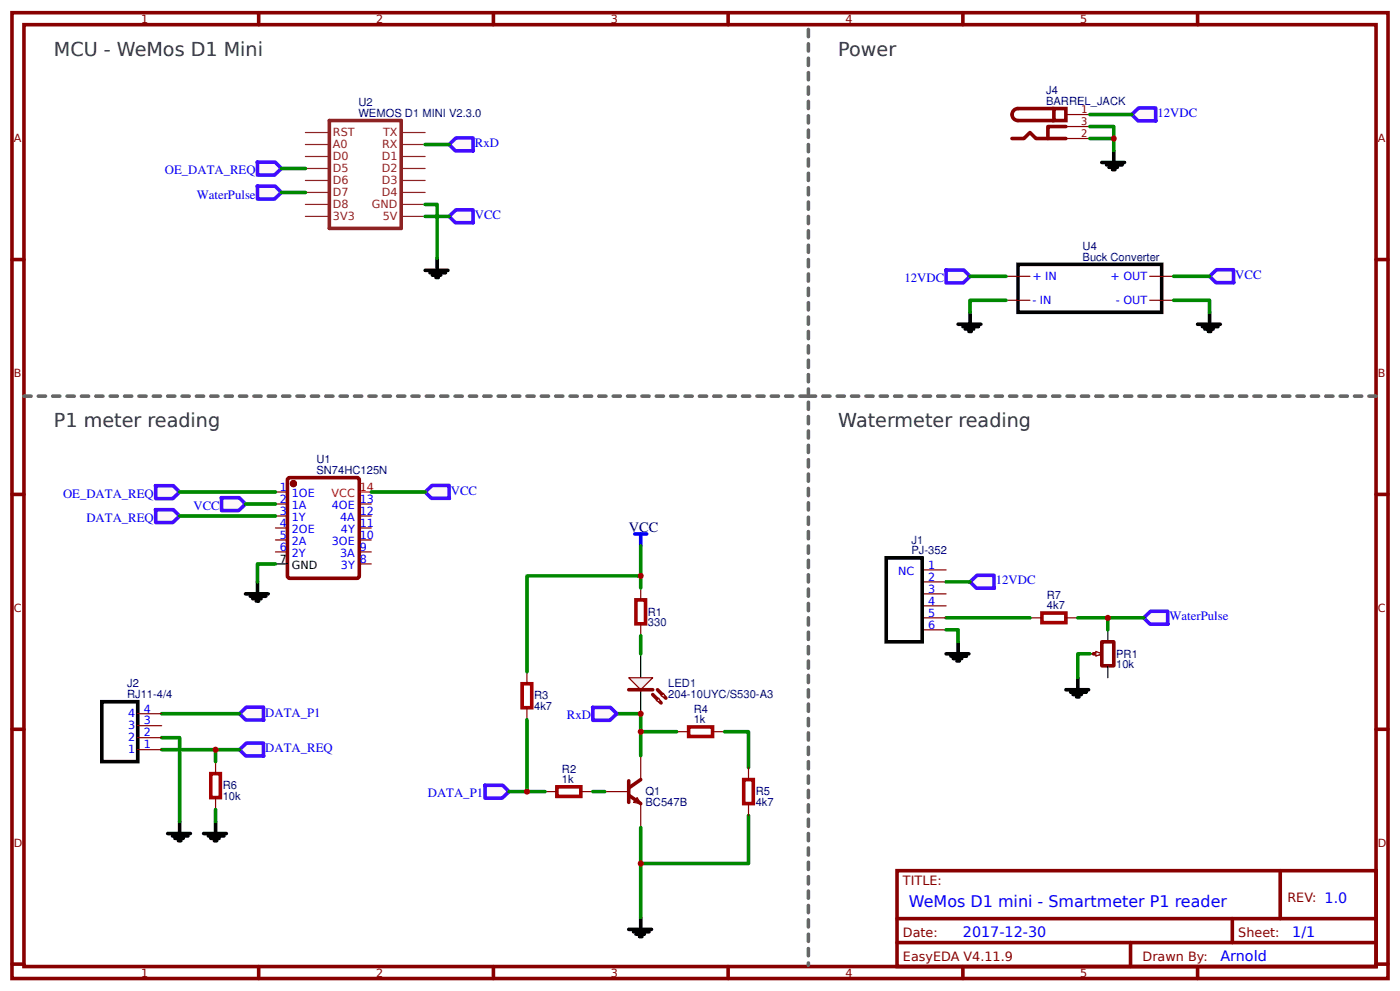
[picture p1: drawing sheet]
<svg xmlns="http://www.w3.org/2000/svg" width="309mm" height="219mm" viewBox="0 0 309 219" stroke-linecap="round" stroke-linejoin="round" font-family="sans-serif">
<g fill="none" stroke="#800" stroke-width=".79">
<path d="M57.1 2.8v2.7M109 2.8v2.7M160.9 2.8v2.7M212.7 2.8v2.7M264.6 2.8v2.7M2.6 57.3h2.7M304 57.3h2.7M2.6 109.2h2.7M304 109.2h2.7M2.6 161h2.7M304 161h2.7M282.8 192.2v10.6"/>
<path d="M2.6 212.9h2.7M57.1 213.4v2.7M109 213.4v2.7M160.9 213.4v2.7M198.2 202.8h105.8M198.2 208.1h105.8M212.7 213.4v2.7M249.8 208.1v5.3M264.6 213.4v2.7M272.3 202.8v5.3M304 212.9h2.7"/>
</g>
<path d="M2.6 2.8h304.1v213.3h-304.1zM5.3 5.5h298.7v207.9h-298.7zM198.2 192.2h105.8v21.2h-105.8z" fill="none" stroke="#800" stroke-width=".79" stroke-linecap="butt"/>
<path d="M140.2 117.9h2.7M141.6 117.9v2.6" fill="none" stroke="#00f" stroke-width=".79"/>
<path d="M140.5 132.5h2.1v5.2h-2.1z" fill="none" stroke="#a00000" stroke-width=".79" stroke-linecap="butt"/>
<path d="M141.6 129.8v2.7M141.6 137.7v2.7" fill="none" stroke="#800" stroke-width=".26"/>
<path d="M140.8 176.1l.8 1.3-1.6-.2z" fill="#fefefe" stroke="#800" stroke-width=".26"/>
<path d="M138.9 175.6l2.7 1.8M138.9 172.4v4.8M141.6 172.1l-2.7 1.9" fill="none" stroke="#800" stroke-width=".79"/>
<path d="M133.6 174.8h5.3M141.6 166.8v5.3M141.6 177.4v5.3" fill="none" stroke="#800" stroke-width=".26"/>
<path d="M141.6 144.4v5.2M141.6 152.3v5.3" fill="none" stroke="#000" stroke-width=".26"/>
<path d="M138.9 149.6h5.3l-2.6 2.7z" fill="#efefef" stroke="#800" stroke-width=".26"/>
<path d="M144.2 153.4l1.8 1.8M145.3 152.3l1.8 1.8" fill="none" stroke="#800" stroke-width=".79"/>
<g fill="#efefef" stroke="#800" stroke-width=".26">
<path d="M145 154.7l.5-.6 .5 1.1z"/>
<path d="M146 153.6l.6-.5 .5 1z"/>
</g>
<path d="M138.9 152.3h5.3" fill="none" stroke="#800" stroke-width=".79"/>
<path d="M115.4 151h2.1v5.3h-2.1zM123 173.7h5.3v2.1h-5.3zM152.1 160.5h5.3v2.1h-5.3z" fill="none" stroke="#a00000" stroke-width=".79" stroke-linecap="butt"/>
<path d="M116.4 148.3v2.7M116.4 156.3v2.6M120.4 174.8h2.6M128.3 174.8h2.7M149.5 161.6h2.6M157.4 161.6h2.7" fill="none" stroke="#800" stroke-width=".26"/>
<path d="M138.9 205.2h5M140 205.7h3.4M140.5 206.3h1.8M141.3 206.8h.5M141.6 202.6v2.6" fill="none" stroke="#000" stroke-width=".79"/>
<path d="M136.3 157.6h5.3v9.2M141.6 161.6h7.9M141.6 182.7v19.9" fill="none" stroke="#080" stroke-width=".79"/>
<circle cx="141.6" cy="161.6" r=".66" fill="#c00"/>
<path d="M160.1 161.6h5.3v7.9M165.4 180.1v10.6h-23.8" fill="none" stroke="#080" stroke-width=".79"/>
<circle cx="141.6" cy="190.7" r=".66" fill="#c00"/>
<path d="M141.6 127.2h-25.2v21.1M141.6 120.5v9.3M116.4 158.9v15.9h4M141.6 140.4v4M131 174.8h2.6" fill="none" stroke="#080" stroke-width=".79"/>
<circle cx="141.6" cy="127.2" r=".66" fill="#c00"/>
<circle cx="64.8" cy="106.8" r=".4" fill="#800" stroke="#800" stroke-width=".79" stroke-linecap="butt"/>
<path d="M63.8 105.5h15l.5 .2 .1 21.5-.3 .4-15.1 .1-.4-.3-.1-21.4z" fill="none" stroke="#800" stroke-width=".79" stroke-linecap="butt"/>
<path d="M60.9 108.6h2.6M60.9 111.3h2.6M60.9 113.9h2.6M60.9 116.6h2.6M60.9 119.2h2.6M79.4 111.3h2.6M79.4 113.9h2.6M79.4 116.6h2.6M79.4 119.2h2.6M60.9 121.9h2.6M79.4 121.9h2.6M79.4 124.5h2.6" fill="none" stroke="#800" stroke-width=".26"/>
<path d="M60.9 124.5h2.6" fill="none" stroke="#000" stroke-width=".26"/>
<path d="M79.4 108.6h2.6" fill="none" stroke="#f00" stroke-width=".26"/>
<path d="M72.8 26.6h15.8v23.8h-15.8z" fill="none" stroke="#8d2323" stroke-width=".79"/>
<g fill="none" stroke="#8d2323" stroke-width=".26">
<path d="M67.5 34.6h5.3M67.5 31.9h5.3M67.5 29.3h5.3M67.5 39.8h5.3M67.5 37.2h5.3M88.6 34.6h5.3M88.6 31.9h5.3M88.6 29.3h5.3M88.6 39.8h5.3M88.6 37.2h5.3M67.5 47.8h5.3M67.5 45.1h5.3"/>
<path d="M67.5 42.5h5.3M88.6 47.8h5.3M88.6 45.1h5.3M88.6 42.5h5.3"/>
</g>
<g fill="#fff7f8" stroke="#430aff" stroke-width=".79">
<path d="M99.2 31.9l1.5-1.4h3.8l.1 2.8h-4z"/>
<path d="M130.9 156.2h4l1.4 1.4-1.6 1.4h-3.7z"/>
<path d="M93.9 108.6l1.5-1.4h3.8l.1 2.8h-4z"/>
</g>
<path d="M82 108.6h11.9" fill="none" stroke="#080" stroke-width=".79"/>
<path d="M34.3 107.2h4l1.4 1.4-1.5 1.5h-3.8z" fill="#fff7f8" stroke="#430aff" stroke-width=".79"/>
<path d="M39.7 108.6h21.2" fill="none" stroke="#080" stroke-width=".79"/>
<path d="M56.8 35.8h4l1.4 1.4-1.5 1.5h-3.8z" fill="#fff7f8" stroke="#430aff" stroke-width=".79"/>
<circle cx="141.6" cy="157.6" r=".66" fill="#c00"/>
<path d="M48.9 109.9h4l1.3 1.4-1.5 1.4h-3.8z" fill="#fff7f8" stroke="#430aff" stroke-width=".79"/>
<path d="M54.2 111.3h6.7" fill="none" stroke="#080" stroke-width=".79"/>
<path d="M34.3 112.5h4l1.4 1.4-1.5 1.5h-3.8z" fill="#fff7f8" stroke="#430aff" stroke-width=".79"/>
<path d="M39.7 113.9h21.2" fill="none" stroke="#080" stroke-width=".79"/>
<path d="M52.9 165.5l1.5-1.4h3.8l.1 2.8h-4z" fill="#fff7f8" stroke="#430aff" stroke-width=".79"/>
<path d="M35.7 165.5h17.2" fill="none" stroke="#080" stroke-width=".79"/>
<path d="M37 184h5.1M38.1 184.6h3.4M38.6 185.1h1.9M39.4 185.6h.6M39.7 181.4v2.6" fill="none" stroke="#000" stroke-width=".79"/>
<g fill="#fff7f8" stroke="#430aff" stroke-width=".79">
<path d="M107.1 173.4h4l1.3 1.4-1.5 1.4h-3.7z"/>
<path d="M52.9 157.6l1.5-1.5h3.8l.1 2.9h-4z"/>
</g>
<path d="M54.2 131.1h5.1M55.3 131.7h3.4M55.8 132.2h1.9M56.6 132.7h.5M56.9 128.5v2.6" fill="none" stroke="#000" stroke-width=".79"/>
<path d="M60.9 124.5h-4v4M112.4 174.8h4" fill="none" stroke="#080" stroke-width=".79"/>
<circle cx="116.4" cy="174.8" r=".66" fill="#c00"/>
<path d="M99.2 47.8l1.5-1.5h3.8l.1 2.9h-4z" fill="#fff7f8" stroke="#430aff" stroke-width=".79"/>
<path d="M243.4 35.9h5M244.5 36.4h3.4M245 36.9h1.9M245.8 37.5h.5M246.1 33.2v2.7M93.9 59.7h5.1M96.6 57v2.7M95 60.2h3.4M95.5 60.7h1.9M96.3 61.3h.5" fill="none" stroke="#000" stroke-width=".79"/>
<path d="M235.5 25.3h5.3M235.5 30.6h5.3M235.5 27.9h5.3" fill="none" stroke="#840000" stroke-width=".26"/>
<path d="M223.6 30.6h2.6l1.3-1.3 1.4 1.3h6.6M232.8 24h-7.9a1.32 1.32 0 0 0-1.3 1.3 1.32 1.32 0 0 0 1.3 1.3h7.9M235.5 27.9h-4v2.7" fill="none" stroke="#840000" stroke-width=".79"/>
<path d="M232.8 24h2.7v2.6h-2.7z" fill="none" stroke="#840000" stroke-width=".79" stroke-linecap="butt"/>
<path d="M240.8 30.6h5.3v2.6" fill="none" stroke="#080" stroke-width=".79"/>
<path d="M267.2 61l1.6-1.4h3.7l.1 2.8h-4z" fill="#fff7f8" stroke="#430aff" stroke-width=".79"/>
<path d="M46.6 170.8h2.1v5.3h-2.1z" fill="none" stroke="#a00000" stroke-width=".79" stroke-linecap="butt"/>
<path d="M47.6 168.2v2.6M47.6 176.1v2.7" fill="none" stroke="#800" stroke-width=".26"/>
<path d="M45 184h5M46 184.6h3.5M46.6 185.1h1.8M47.4 185.6h.5M47.6 181.4v2.6" fill="none" stroke="#000" stroke-width=".79"/>
<path d="M47.6 165.5v2.7M47.6 178.8v2.6" fill="none" stroke="#080" stroke-width=".79"/>
<path d="M252.7 136.4l1.5-1.4h3.8v2.8h-3.9z" fill="#fff7f8" stroke="#430aff" stroke-width=".79"/>
<g fill="none" stroke="#000" stroke-width=".79">
<path d="M211.7 71.6h5M212.7 72.1h3.5M213.3 72.7h1.8M214 73.2h.6M214.3 69v2.6M264.6 71.6h5M265.6 72.1h3.5M266.2 72.7h1.8M267 73.2h.5M267.2 69v2.6M209 144.4h5M210.1 144.9h3.4"/>
<path d="M210.6 145.4h1.9M211.4 145.9h.5M211.7 141.7v2.7"/>
</g>
<path d="M224.9 58.4h31.7v10.6h-31.7z" fill="none" stroke="#000" stroke-width=".79" stroke-linecap="butt"/>
<path d="M222.2 61h5.3M222.2 66.3h5.3M254 61h5.3M254 66.3h5.3" fill="none" stroke="#800" stroke-width=".26"/>
<path d="M222.2 66.3h-7.9v2.7M259.3 66.3h7.9v2.7" fill="none" stroke="#080" stroke-width=".79"/>
<path d="M209 59.6h3.9l1.4 1.4-1.5 1.5h-3.8z" fill="#fff7f8" stroke="#430aff" stroke-width=".79"/>
<path d="M214.3 61h7.9" fill="none" stroke="#080" stroke-width=".79"/>
<path d="M250 25.3l1.6-1.5h3.7l.1 2.9h-4z" fill="#fff7f8" stroke="#430aff" stroke-width=".79"/>
<path d="M240.8 25.3h9.2M259.3 61h7.9" fill="none" stroke="#080" stroke-width=".79"/>
<path d="M214.3 128.5l1.5-1.5h3.8l.1 2.9h-4z" fill="#fff7f8" stroke="#430aff" stroke-width=".79"/>
<path d="M230.2 135.4h5.3v2.1h-5.3z" fill="none" stroke="#a00000" stroke-width=".79" stroke-linecap="butt"/>
<path d="M227.5 136.4h2.7M235.5 136.4h2.6" fill="none" stroke="#800" stroke-width=".26"/>
<path d="M209 136.4h18.5" fill="none" stroke="#080" stroke-width=".79"/>
<path d="M56.8 41.1h4l1.4 1.4-1.5 1.4h-3.8z" fill="#fff7f8" stroke="#430aff" stroke-width=".79"/>
<path d="M62.2 37.2h5.3M93.9 31.9h5.3M62.2 42.5h5.3M93.9 45.1h2.7v11.9M93.9 47.8h5.3" fill="none" stroke="#080" stroke-width=".79"/>
<path d="M244.7 139.1v2.6M240.8 144.4h2.6M244.7 147v2.6" fill="none" stroke="#000" stroke-width=".26"/>
<path d="M241.6 144.4h1.3M243.4 141.7h2.7v5.3h-2.7z" fill="none" stroke="#800" stroke-width=".79"/>
<path d="M242.1 143.8l1.3 .6-1.3 .5z" fill="#efefef" stroke="#800" stroke-width=".26"/>
<path d="M238.1 136.4h6.6v2.7" fill="none" stroke="#080" stroke-width=".79"/>
<path d="M235.5 152.3h5M236.5 152.8h3.5M237.1 153.4h1.8M237.9 153.9h.5M238.1 149.6v2.7" fill="none" stroke="#000" stroke-width=".79"/>
<path d="M164.3 172.1h2.1v5.3h-2.1z" fill="none" stroke="#a00000" stroke-width=".79" stroke-linecap="butt"/>
<path d="M165.4 169.5v2.6M165.4 177.4v2.7" fill="none" stroke="#800" stroke-width=".26"/>
<circle cx="47.6" cy="165.5" r=".66" fill="#c00"/>
<path d="M240.8 27.9h5.3v2.7M209 139.1h2.7v2.6M209 128.5h5.3M244.7 136.4h8M35.7 157.6h17.2M240.8 144.4h-2.7v5.2M35.7 162.9h4v18.5" fill="none" stroke="#080" stroke-width=".79"/>
<path d="M5.3 87.5h173.3v125.6M178.6 87.5h125.7M178.6 87.5v-82" fill="none" stroke="#666" stroke-width=".79" stroke-dasharray="1.6 1.6"/>
<path d="M203.7 125.8h5.3M203.7 128.5h5.3M203.7 131.1h5.3M203.7 133.8h5.3M203.7 136.4h5.3M203.7 139.1h5.3M30.4 157.6h5.3M30.4 165.5h5.3M30.4 162.9h5.3M30.4 160.2h5.3" fill="none" stroke="#800" stroke-width=".26"/>
<path d="M195.8 123.2h7.9v18.5h-7.9zM22.5 154.9h7.9v13.3h-7.9z" fill="none" stroke="#000" stroke-width=".79" stroke-linecap="butt"/>
<g fill="#c00">
<circle cx="246.1" cy="30.6" r=".66"/>
<circle cx="244.7" cy="136.4" r=".66"/>
</g>
<g font-size="4.2" fill="#333">
<text x="11.9" y="12.3">MCU - WeMos D1 Mini</text>
<text x="185.2" y="12.4">Power</text>
<text x="11.9" y="94.3">P1 meter reading</text>
<text x="185.2" y="94.3">Watermeter reading</text>
</g>
<text font-size="3.5" fill="#00f" x="200.8" y="200.2">WeMos D1 mini - Smartmeter P1 reader</text>
<text font-size="3.2" fill="#000080" x="138.9" y="117.4">VCC</text>
<g font-size="3.2" fill="#00f">
<text x="212.7" y="206.8">2017-12-30</text>
<text x="285.5" y="206.8">1/1</text>
<text x="269.6" y="212.1">Arnold</text>
</g>
<g font-size="2.8" fill="#00f">
<text x="255.7" y="25.8">12VDC</text>
<text x="104.9" y="32.5">RxD</text>
<text x="36.4" y="38.5">OE_DATA_REQ</text>
<text x="43.5" y="43.9">WaterPulse</text>
<text x="104.9" y="48.4">VCC</text>
<text x="199.8" y="62.3">12VDC</text>
<text x="272.9" y="61.6">VCC</text>
<text x="13.9" y="109.9">OE_DATA_REQ</text>
<text x="42.7" y="112.5">VCC</text>
<text x="99.6" y="109.3">VCC</text>
<text x="19.1" y="115.2">DATA_REQ</text>
<text x="220" y="129">12VDC</text>
<text x="258.4" y="137">WaterPulse</text>
<text x="58.6" y="158.2">DATA_P1</text>
<text x="125.2" y="158.8">RxD</text>
<text x="58.6" y="166.1">DATA_REQ</text>
<text x="94.5" y="176">DATA_P1</text>
</g>
<g font-size="2.8" fill="#800">
<text x="199.5" y="195.4">TITLE:</text>
<text x="284.4" y="199.1">REV: 1.0</text>
<text x="199.5" y="206.8">Date:</text>
<text x="273.6" y="206.8">Sheet:</text>
<text x="199.5" y="212.1">EasyEDA V4.11.9</text>
<text x="252.4" y="212.1">Drawn By:</text>
</g>
<g font-size="2.5" fill="#800">
<text x="31.2" y="5.1">1</text>
<text x="83.1" y="5.1">2</text>
<text x="134.9" y="5.1">3</text>
<text x="186.8" y="5.1">4</text>
<text x="238.7" y="5.1">5</text>
<text x="3" y="31.4">A</text>
<text x="304.4" y="31.4">A</text>
<text x="3" y="83.2">B</text>
<text x="304.4" y="83.2">B</text>
<text x="3" y="135.1">C</text>
<text x="304.4" y="135.1">C</text>
<text x="3" y="187">D</text>
<text x="304.4" y="187">D</text>
<text x="31.2" y="215.7">1</text>
<text x="83.1" y="215.7">2</text>
<text x="134.9" y="215.7">3</text>
<text x="186.8" y="215.7">4</text>
<text x="238.7" y="215.7">5</text>
</g>
<g font-size="2.5" fill="#000080">
<text x="79.2" y="23.5">U2</text>
<text x="231.1" y="23.2">BARREL_JACK</text>
<text x="231.1" y="20.8">J4</text>
<text x="79.2" y="25.8">WEMOS D1 MINI V2.3.0</text>
<text x="239.2" y="57.6">Buck Converter</text>
<text x="239.2" y="55.2">U4</text>
<text x="69.9" y="104.7">SN74HC125N</text>
<text x="69.9" y="102.3">U1</text>
<text x="201.4" y="122.4">PJ-352</text>
<text x="201.4" y="120">J1</text>
<text x="143.1" y="135.9">R1</text>
<text x="231.3" y="134.6">4k7</text>
<text x="231.3" y="132.2">R7</text>
<text x="143.1" y="138.3">330</text>
<text x="246.6" y="147.5">10k</text>
<text x="246.6" y="145.2">PR1</text>
<text x="28.1" y="154.1">RJ11-4/4</text>
<text x="28.1" y="151.8">J2</text>
<text x="118" y="154.4">R3</text>
<text x="147.6" y="154.2">204-10UYC/S530-A3</text>
<text x="147.6" y="151.8">LED1</text>
<text x="118" y="156.8">4k7</text>
<text x="153.3" y="159.7">1k</text>
<text x="153.3" y="157.3">R4</text>
<text x="124.2" y="172.9">1k</text>
<text x="124.2" y="170.6">R2</text>
<text x="49.2" y="176.6">10k</text>
<text x="49.2" y="174.3">R6</text>
<text x="142.6" y="178">BC547B</text>
<text x="142.6" y="175.6">Q1</text>
<text x="167" y="178">4k7</text>
<text x="167" y="175.6">R5</text>
</g>
<g font-size="2.5" fill="#8d2323">
<text x="73.6" y="35.3">D0</text>
<text x="73.6" y="32.7">A0</text>
<text x="73.6" y="30.1">RST</text>
<text x="84.4" y="35.3">D1</text>
<text x="84.4" y="32.7">RX</text>
<text x="84.6" y="30.1">TX</text>
<text x="73.6" y="40.6">D6</text>
<text x="73.6" y="38">D5</text>
<text x="84.4" y="40.6">D3</text>
<text x="84.4" y="38">D2</text>
<text x="73.6" y="45.9">D8</text>
<text x="73.6" y="43.3">D7</text>
<text x="82.2" y="45.9">GND</text>
<text x="84.4" y="43.3">D4</text>
<text x="73.6" y="48.6">3V3</text>
<text x="84.6" y="48.6">5V</text>
</g>
<g font-size="2.5" fill="#00f">
<text x="228.1" y="61.8">+ IN</text>
<text x="245.4" y="61.8">+ OUT</text>
<text x="228.1" y="67.1">- IN</text>
<text x="246.5" y="67.1">- OUT</text>
<text x="61.8" y="108.4">1</text>
<text x="61.8" y="111">2</text>
<text x="61.8" y="113.7">3</text>
<text x="64.5" y="109.7">1OE</text>
<text x="64.5" y="112.3">1A</text>
<text x="73.3" y="112.3">4OE</text>
<text x="79.5" y="113.7">12</text>
<text x="79.5" y="111">13</text>
<text x="61.8" y="116.3">4</text>
<text x="61.8" y="119">5</text>
<text x="64.5" y="115">1Y</text>
<text x="64.5" y="117.6">2OE</text>
<text x="75.1" y="115">4A</text>
<text x="75.3" y="117.6">4Y</text>
<text x="79.5" y="119">10</text>
<text x="79.5" y="116.3">11</text>
<text x="61.8" y="121.6">6</text>
<text x="64.5" y="120.3">2A</text>
<text x="64.5" y="122.9">2Y</text>
<text x="73.3" y="120.3">3OE</text>
<text x="75.1" y="122.9">3A</text>
<text x="75.3" y="125.6">3Y</text>
<text x="79.5" y="124.2">8</text>
<text x="79.5" y="121.6">9</text>
<text x="205.1" y="125.6">1</text>
<text x="198.4" y="127">NC</text>
<text x="205.1" y="128.2">2</text>
<text x="205.1" y="130.9">3</text>
<text x="205.1" y="133.5">4</text>
<text x="205.1" y="136.2">5</text>
<text x="205.1" y="138.8">6</text>
<text x="28.3" y="161">3</text>
<text x="28.3" y="158.4">4</text>
<text x="31.7" y="160">3</text>
<text x="31.7" y="157.3">4</text>
<text x="28.3" y="166.3">1</text>
<text x="28.3" y="163.7">2</text>
<text x="31.7" y="165.3">1</text>
<text x="31.7" y="162.6">2</text>
</g>
<g font-size="2.5" fill="#f00">
<text x="73.3" y="109.7">VCC</text>
<text x="79.5" y="108.4">14</text>
</g>
<g font-size="2.5">
<text x="61.8" y="124.2">7</text>
<text x="64.5" y="125.6">GND</text>
</g>
<g font-size="2.3" fill="#840000">
<text x="238.9" y="25">1</text>
<text x="238.9" y="27.7">3</text>
<text x="238.9" y="30.3">2</text>
</g>
</svg>
